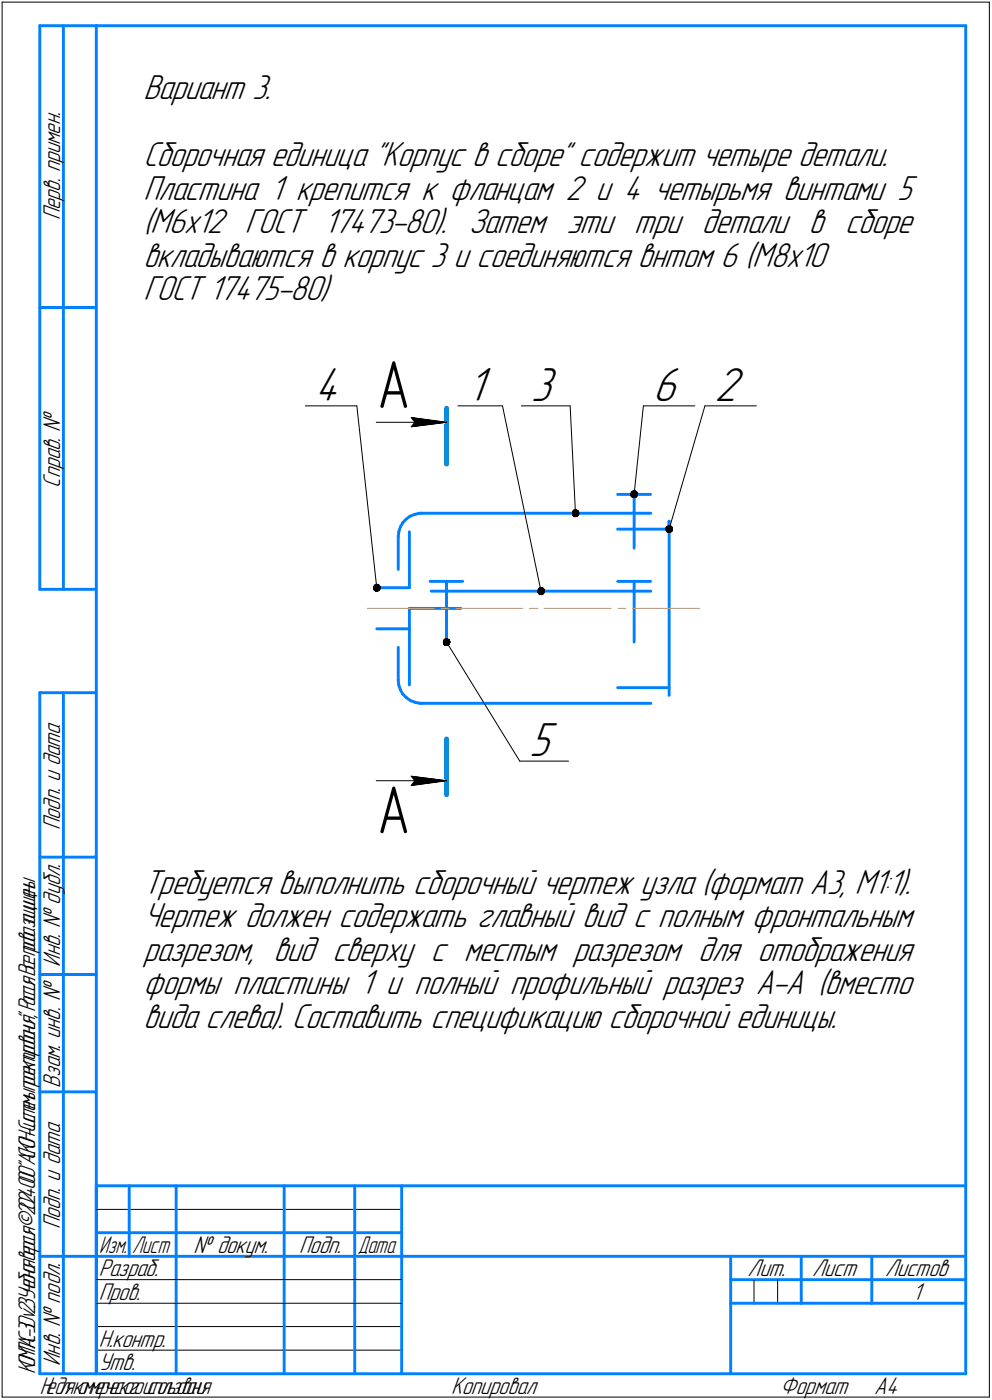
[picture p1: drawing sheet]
<svg xmlns="http://www.w3.org/2000/svg" width="211mm" height="298mm" viewBox="0 0 211 298" stroke-linecap="round" stroke-linejoin="round" font-family="sans-serif">
<g fill="none" stroke="#000" stroke-width=".21">
<path d="M.5 .5h210zM.5 .5v297zM210.5 .5v297zM65 86.4h10.9zM75.9 86.4l4.3 38.7zM80 89.9h15zM87.5 90.9l7.5-1zM87.5 88.9l.8 1zM87.5 88.9l7.5 1zM88.3 89.9l-.8 1zM97.4 86.4h9.5zM106.9 86.4l8.2 39.5z"/>
<path d="M110.9 86.4h10.4zM121.3 86.4l1.1 22.9zM136.9 86.4l-2 18.9zM136.9 86.4h10.9zM150 86.4l-7.6 26.3zM150 86.4h10.9zM95 136.7l15.6 25.4zM80 166.2h15zM87.5 167.2l7.5-1zM87.5 165.3l.8 .9zM87.5 165.3l7.5 .9zM88.3 166.2l-.8 1z"/>
<path d="M110.6 162.1h10.4zM20.5 257.5h65zM20.5 272.5h17zM20.5 277.5h17zM37.5 272.5h23zM37.5 277.5h23zM60.5 272.5h15zM60.5 277.5h15zM75.5 272.5h10zM75.5 277.5h10zM160.4 272.5v5zM165.4 272.5v5z"/>
<path d="M.5 297.5h210zM20.5 282.4h65zM20.5 287.5h65z"/>
</g>
<g fill="none" stroke="#0080ff" stroke-width=".62">
<path d="M8.5 5.5v120zM8.5 5.5h12zM13.5 5.5v120zM20.5 5.5h185zM20.5 5.5v287zM205.5 5.5v287zM8.5 65.5h12zM84.7 114.2v7zM84.8 113.2l-.1 1zM85.2 112.2l-.4 1zM85.7 111.3l-.5 .9zM86.4 110.5l-.7 .8z"/>
<path d="M86.4 110.5l.9-.6zM87.1 113.2v11.9zM87.3 109.9l1-.4zM88.3 109.5l1-.2zM89.3 109.3h.4zM89.7 109.3h48.8zM131.4 105.3h7zM131.4 112.7h11zM134.9 105.3v11.4zM142.4 111v1.7zM142.4 111v18.5zM8.5 125.5h12z"/>
<path d="M80.2 133.9h6.9zM80.2 125.1h6.9zM84.7 137.8v7zM87.1 133.9v12zM87.1 129.5v4.4zM87.1 129.5h10.9zM91.5 123.8h6.9zM91.7 125.9h46.8zM95 123.8v12.9zM131.4 123.8h7zM134.9 123.8v12.9zM142.4 129.5v18.6z"/>
<path d="M8.5 147.5v145zM8.5 147.5h12zM13.5 147.5v145zM84.7 144.8l.1 1.1zM84.8 145.9l.4 1zM85.2 146.9l.5 .9zM85.7 147.8l.7 .7zM86.4 148.5l.9 .6zM87.3 149.1l1 .4zM88.3 149.5l1 .2zM89.3 149.7h.4zM89.7 149.7h48.8z"/>
<path d="M131.4 146.4h11zM8.5 182.5h12zM8.5 207.5h12zM8.5 232.5h12zM20.5 252.5h185zM20.5 252.5v40zM27.5 252.5v15zM37.5 252.5v25zM60.5 252.5v25zM75.5 252.5v25zM85.5 252.5v40zM8.5 267.5h12z"/>
<path d="M20.5 262.5h7zM20.5 267.5h7zM27.5 262.5h10zM27.5 267.5h10zM37.5 277.5v15zM37.5 262.5h23zM37.5 267.5h23zM60.5 277.5v15zM60.5 262.5h15zM60.5 267.5h15zM75.5 277.5v15zM75.5 262.5h10z"/>
<path d="M75.5 267.5h10zM85.5 267.5h120zM155.4 267.5v25zM155.4 272.5h15.1zM155.4 277.5h5zM160.4 277.5h5zM165.4 277.5h5.1zM170.5 267.5v10zM170.5 272.5h35zM170.5 277.5h15zM185.5 267.5v10zM185.5 277.5h20z"/>
<path d="M8.5 292.5h12zM20.5 292.5h185z"/>
</g>
<path d="M78.2 129.5h14.2zM93.9 129.5h1.6zM97 129.5h14.2zM112.7 129.5h1.6zM115.8 129.5h14.2zM131.5 129.5h1.6zM134.6 129.5h14.2z" fill="none" stroke="#ff8000" stroke-width=".21"/>
<path d="M95 86.9v11.9zM95 157.3v11.9z" fill="none" stroke="#009696" stroke-width="1"/>
<g fill="#fff" stroke="#fff" stroke-width=".21">
<path d="M80.2 75.7h7.1zM80.2 75.7h7.1zM80.2 75.8h7.1zM80.2 75.9h7.1zM80.2 75.9h7.1zM80.2 76h7.1zM80.2 76h7.1zM80.2 76.1h7.1zM80.2 76.1h7.1zM80.2 76.2h7.1zM80.2 76.3h7.1zM80.2 76.3h7.1zM80.2 76.4h7.1zM80.2 76.4h7.1zM80.2 76.5h7.1zM80.2 76.5h7.1zM80.2 76.6h7.1zM80.2 76.7h7.1zM80.2 76.7h7.1zM80.2 76.8h7.1zM80.2 76.8h7.1zM80.2 76.9h7.1zM80.2 76.9h7.1zM80.2 77h7.1zM80.2 77h7.1zM80.2 77.1h7.1zM80.2 77.2h7.1zM80.2 77.2h7.1zM80.2 77.3h7.1zM80.2 77.3h7.1zM80.2 77.4h7.1zM80.2 77.4h7.1zM80.2 77.5h7.1zM80.2 77.6h7.1zM80.2 77.6h7.1zM80.2 77.7h7.1zM80.2 77.7h7.1zM80.2 77.8h7.1zM80.2 77.8h7.1zM80.2 77.9h7.1zM80.2 77.9h7.1zM80.2 78h7.1zM80.2 78.1h7.1zM80.2 78.1h7.1zM80.2 78.2h7.1zM80.2 78.2h7.1zM80.2 78.3h7.1zM80.2 78.3h7.1zM80.2 78.4h7.1zM80.2 78.5h7.1zM80.2 78.5h7.1zM80.2 78.6h7.1zM80.2 78.6h7.1zM80.2 78.7h7.1zM80.2 78.7h7.1zM80.2 78.8h7.1zM80.2 78.9h7.1zM80.2 78.9h7.1zM80.2 79h7.1zM80.2 79h7.1zM80.2 79.1h7.1zM80.2 79.1h7.1zM80.2 79.2h7.1zM80.2 79.2h7.1zM80.2 79.3h7.1zM80.2 79.4h7.1zM80.2 79.4h7.1zM80.2 79.5h7.1zM80.2 79.5h7.1zM80.2 79.6h7.1zM80.2 79.6h7.1zM80.2 79.7h7.1zM80.2 79.8h7.1zM80.2 79.8h7.1zM80.2 79.9h7.1zM80.2 79.9h7.1zM80.2 80h7.1zM80.2 80h7.1zM80.2 80.1h7.1zM80.2 80.2h7.1zM80.2 80.2h7.1zM80.2 80.3h7.1zM80.2 80.3h7.1zM80.2 80.4h7.1zM80.2 80.4h7.1zM80.2 80.5h7.1zM80.2 80.5h7.1zM80.2 80.6h7.1zM80.2 80.7h7.1zM80.2 80.7h7.1zM80.2 80.8h7.1zM80.2 80.8h7.1zM80.2 80.9h7.1zM80.2 80.9h7.1zM80.2 81h7.1zM80.2 81.1h7.1zM80.2 81.1h7.1zM80.2 81.2h7.1zM80.2 81.2h7.1zM80.2 81.3h7.1zM80.2 81.3h7.1zM80.2 81.4h7.1zM80.2 81.4h7.1zM80.2 81.5h7.1zM80.2 81.6h7.1zM80.2 81.6h7.1zM80.2 81.7h7.1zM80.2 81.7h7.1zM80.2 81.8h7.1zM80.2 81.8h7.1zM80.2 81.9h7.1zM80.2 82h7.1zM80.2 82h7.1zM80.2 82.1h7.1zM80.2 82.1h7.1zM80.2 82.2h7.1zM80.2 82.2h7.1zM80.2 82.3h7.1zM80.2 82.4h7.1zM80.2 82.4h7.1zM80.2 82.5h7.1zM80.2 82.5h7.1zM80.2 82.6h7.1zM80.2 82.6h7.1zM80.2 82.7h7.1zM80.2 82.7h7.1zM80.2 82.8h7.1zM80.2 82.9h7.1zM80.2 82.9h7.1zM80.2 83h7.1zM80.2 83h7.1zM80.2 83.1h7.1zM80.2 83.1h7.1zM80.2 83.2h7.1zM80.2 83.3h7.1zM80.2 83.3h7.1zM80.2 83.4h7.1zM80.2 83.4h7.1zM80.2 83.5h7.1zM80.2 83.5h7.1zM80.2 83.6h7.1zM80.2 83.7h7.1zM80.2 83.7h7.1zM80.2 83.8h7.1zM80.2 83.8h7.1zM80.2 83.9h7.1zM80.2 83.9h7.1zM80.2 84h7.1zM80.2 84h7.1zM80.2 84.1h7.1zM80.2 84.2h7.1zM80.2 84.2h7.1zM80.2 84.3h7.1zM80.2 84.3h7.1zM80.2 84.4h7.1zM80.2 84.4h7.1zM80.2 84.5h7.1zM80.2 84.6h7.1zM80.2 84.6h7.1zM80.2 84.7h7.1zM80.2 84.7h7.1zM80.2 84.8h7.1zM80.2 84.8h7.1zM80.2 84.9h7.1zM80.2 84.9h7.1zM80.2 85h7.1zM80.2 85.1h7.1zM80.2 85.1h7.1zM80.2 85.2h7.1zM80.2 85.2h7.1zM80.2 85.3h7.1zM80.2 85.3h7.1zM80.2 85.4h7.1zM80.2 85.5h7.1zM80.2 85.5h7.1zM80.2 85.6h7.1zM80.2 85.6h7.1zM80.2 85.7h7.1zM80.2 85.7h7.1zM80.2 85.8h7.1zM80.2 85.9h7.1zM80.2 85.9h7.1zM80.2 86h7.1zM80.2 86h7.1zM80.2 86.1h7.1zM80.2 86.1h7.1zM80.2 86.2h7.1zM80.2 86.2h7.1zM80.2 86.3h7.1zM80.2 86.4h7.1zM80.2 86.4h7.1zM80.2 86.5h7.1zM80.2 86.5h7.1zM80.2 86.6h7.1zM80.2 86.6h7.1zM80.2 86.7h7.1zM80.2 86.8h7.1zM80.2 86.8h7.1zM80.2 86.9h7.1zM80.2 86.9h7.1zM80.2 87h7.1zM80.2 87h7.1zM80.2 87.1h7.1zM80.2 87.2h7.1zM80.2 87.2h7.1zM80.2 87.3h7.1zM80.2 87.3h7.1zM80.2 87.4h7.1zM80.2 87.4h7.1zM80.2 87.5h7.1zM80.2 87.5h7.1zM80.2 87.6h7.1zM80.2 87.7h7.1zM80.2 87.7h7.1zM80.2 87.8h7.1zM80.2 87.8h7.1zM80.2 87.9h7.1zM80.2 87.9h7.1zM80.2 88h7.1zM80.2 88.1h7.1zM80.2 88.1h7.1zM80.2 88.2h7.1zM80.2 88.2h7.1zM80.2 88.3h7.1zM80.2 88.3h7.1zM80.2 88.4h7.1zM80.2 88.4h7.1zM80.2 88.5h7.1zM80.2 88.6h7.1zM80.2 88.6h7.1zM80.2 88.7h7.1zM80.2 88.7h7.1zM80.2 88.8h7.1zM80.2 88.8h7.1zM80.2 88.9h7.1zM80.2 89h7.1zM80.2 89h7.1zM80.2 89.1h7.1zM80.2 89.1h7.1zM80.2 89.2h7.1zM80.2 89.2h7.1zM80.2 89.3h7.1zM80.2 89.4h7.1zM80.2 89.4h7.1zM80.2 89.5h7.1zM80.2 89.5h7.1zM80.2 89.6h7.1zM80.2 89.6h7.1zM80.2 89.7h7.1zM80.2 89.7h7.1zM80.2 89.8h7.1zM80.2 89.9h7.1z"/>
<path d="M80.2 166.2h7.1zM80.2 166.3h7.1zM80.2 166.3h7.1zM80.2 166.4h7.1zM80.2 166.5h7.1zM80.2 166.5h7.1zM80.2 166.6h7.1zM80.2 166.6h7.1zM80.2 166.7h7.1zM80.2 166.7h7.1zM80.2 166.8h7.1zM80.2 166.8h7.1zM80.2 166.9h7.1zM80.2 167h7.1zM80.2 167h7.1zM80.2 167.1h7.1zM80.2 167.1h7.1zM80.2 167.2h7.1zM80.2 167.2h7.1zM80.2 167.3h7.1zM80.2 167.4h7.1zM80.2 167.4h7.1zM80.2 167.5h7.1zM80.2 167.5h7.1zM80.2 167.6h7.1zM80.2 167.6h7.1zM80.2 167.7h7.1zM80.2 167.8h7.1zM80.2 167.8h7.1zM80.2 167.9h7.1zM80.2 167.9h7.1zM80.2 168h7.1zM80.2 168h7.1zM80.2 168.1h7.1zM80.2 168.1h7.1zM80.2 168.2h7.1zM80.2 168.3h7.1zM80.2 168.3h7.1zM80.2 168.4h7.1zM80.2 168.4h7.1zM80.2 168.5h7.1zM80.2 168.5h7.1zM80.2 168.6h7.1zM80.2 168.7h7.1zM80.2 168.7h7.1zM80.2 168.8h7.1zM80.2 168.8h7.1zM80.2 168.9h7.1zM80.2 168.9h7.1zM80.2 169h7.1zM80.2 169.1h7.1zM80.2 169.1h7.1zM80.2 169.2h7.1zM80.2 169.2h7.1zM80.2 169.3h7.1zM80.2 169.3h7.1zM80.2 169.4h7.1zM80.2 169.4h7.1zM80.2 169.5h7.1zM80.2 169.6h7.1zM80.2 169.6h7.1zM80.2 169.7h7.1zM80.2 169.7h7.1zM80.2 169.8h7.1zM80.2 169.8h7.1zM80.2 169.9h7.1zM80.2 170h7.1zM80.2 170h7.1zM80.2 170.1h7.1zM80.2 170.1h7.1zM80.2 170.2h7.1zM80.2 170.2h7.1zM80.2 170.3h7.1zM80.2 170.3h7.1zM80.2 170.4h7.1zM80.2 170.5h7.1zM80.2 170.5h7.1zM80.2 170.6h7.1zM80.2 170.6h7.1zM80.2 170.7h7.1zM80.2 170.7h7.1zM80.2 170.8h7.1zM80.2 170.9h7.1zM80.2 170.9h7.1zM80.2 171h7.1zM80.2 171h7.1zM80.2 171.1h7.1zM80.2 171.1h7.1zM80.2 171.2h7.1zM80.2 171.3h7.1zM80.2 171.3h7.1zM80.2 171.4h7.1zM80.2 171.4h7.1zM80.2 171.5h7.1zM80.2 171.5h7.1zM80.2 171.6h7.1zM80.2 171.6h7.1zM80.2 171.7h7.1zM80.2 171.8h7.1zM80.2 171.8h7.1zM80.2 171.9h7.1zM80.2 171.9h7.1zM80.2 172h7.1zM80.2 172h7.1zM80.2 172.1h7.1zM80.2 172.2h7.1zM80.2 172.2h7.1zM80.2 172.3h7.1zM80.2 172.3h7.1zM80.2 172.4h7.1zM80.2 172.4h7.1zM80.2 172.5h7.1zM80.2 172.6h7.1zM80.2 172.6h7.1zM80.2 172.7h7.1zM80.2 172.7h7.1zM80.2 172.8h7.1zM80.2 172.8h7.1zM80.2 172.9h7.1zM80.2 172.9h7.1zM80.2 173h7.1zM80.2 173.1h7.1zM80.2 173.1h7.1zM80.2 173.2h7.1zM80.2 173.2h7.1zM80.2 173.3h7.1zM80.2 173.3h7.1zM80.2 173.4h7.1zM80.2 173.5h7.1zM80.2 173.5h7.1zM80.2 173.6h7.1zM80.2 173.6h7.1zM80.2 173.7h7.1zM80.2 173.7h7.1zM80.2 173.8h7.1zM80.2 173.8h7.1zM80.2 173.9h7.1zM80.2 174h7.1zM80.2 174h7.1zM80.2 174.1h7.1zM80.2 174.1h7.1zM80.2 174.2h7.1zM80.2 174.2h7.1zM80.2 174.3h7.1zM80.2 174.4h7.1zM80.2 174.4h7.1zM80.2 174.5h7.1zM80.2 174.5h7.1zM80.2 174.6h7.1zM80.2 174.6h7.1zM80.2 174.7h7.1zM80.2 174.8h7.1zM80.2 174.8h7.1zM80.2 174.9h7.1zM80.2 174.9h7.1zM80.2 175h7.1zM80.2 175h7.1zM80.2 175.1h7.1zM80.2 175.1h7.1zM80.2 175.2h7.1zM80.2 175.3h7.1zM80.2 175.3h7.1zM80.2 175.4h7.1zM80.2 175.4h7.1zM80.2 175.5h7.1zM80.2 175.5h7.1zM80.2 175.6h7.1zM80.2 175.7h7.1zM80.2 175.7h7.1zM80.2 175.8h7.1zM80.2 175.8h7.1zM80.2 175.9h7.1zM80.2 175.9h7.1zM80.2 176h7.1zM80.2 176.1h7.1zM80.2 176.1h7.1zM80.2 176.2h7.1zM80.2 176.2h7.1zM80.2 176.3h7.1zM80.2 176.3h7.1zM80.2 176.4h7.1zM80.2 176.4h7.1zM80.2 176.5h7.1zM80.2 176.6h7.1zM80.2 176.6h7.1zM80.2 176.7h7.1zM80.2 176.7h7.1zM80.2 176.8h7.1zM80.2 176.8h7.1zM80.2 176.9h7.1zM80.2 177h7.1zM80.2 177h7.1zM80.2 177.1h7.1zM80.2 177.1h7.1zM80.2 177.2h7.1zM80.2 177.2h7.1zM80.2 177.3h7.1zM80.2 177.3h7.1zM80.2 177.4h7.1zM80.2 177.5h7.1zM80.2 177.5h7.1zM80.2 177.6h7.1zM80.2 177.6h7.1zM80.2 177.7h7.1zM80.2 177.7h7.1zM80.2 177.8h7.1zM80.2 177.9h7.1zM80.2 177.9h7.1zM80.2 178h7.1zM80.2 178h7.1zM80.2 178.1h7.1zM80.2 178.1h7.1zM80.2 178.2h7.1zM80.2 178.3h7.1zM80.2 178.3h7.1zM80.2 178.4h7.1zM80.2 178.4h7.1zM80.2 178.5h7.1zM80.2 178.5h7.1zM80.2 178.6h7.1zM80.2 178.6h7.1zM80.2 178.7h7.1zM80.2 178.8h7.1zM80.2 178.8h7.1zM80.2 178.9h7.1zM80.2 178.9h7.1zM80.2 179h7.1zM80.2 179h7.1zM80.2 179.1h7.1zM80.2 179.2h7.1zM80.2 179.2h7.1zM80.2 179.3h7.1zM80.2 179.3h7.1zM80.2 179.4h7.1zM80.2 179.4h7.1zM80.2 179.5h7.1zM80.2 179.5h7.1zM80.2 179.6h7.1zM80.2 179.7h7.1zM80.2 179.7h7.1zM80.2 179.8h7.1zM80.2 179.8h7.1zM80.2 179.9h7.1zM80.2 179.9h7.1zM80.2 180h7.1zM80.2 180.1h7.1zM80.2 180.1h7.1zM80.2 180.2h7.1zM80.2 180.2h7.1zM80.2 180.3h7.1zM80.2 180.3h7.1zM80.2 180.4h7.1z"/>
<path d="M87 88.4h.5zM87 88.4h.9zM87 88.5h1.3zM87 88.6h1.7zM87 88.6h2.1zM87 88.7h2.5zM87 88.7h2.9zM87 88.8h3.4zM87 88.8h3.8zM87 88.9h4.2zM87 89h4.6zM87 89h5zM87 89.1h5.4zM87 89.1h5.8zM87 89.2h6.2zM87 89.2h6.4zM87 89.3h6.5zM87 89.4h6.6zM87 89.4h6.8zM87 89.5h6.9zM87 89.5h7zM87 89.6h7.2zM87 89.6h7.3zM87 89.7h7.5zM87 89.7h7.6zM87 89.8h7.8zM87 89.9h7.9zM87 89.9h8zM87 90h7.9zM87 90h7.8zM87 90.1h7.6zM87 90.1h7.5zM87 90.2h7.3zM87 90.3h7.2zM87 90.3h7zM87 90.4h6.9zM87 90.4h6.8zM87 90.5h6.6zM87 90.5h6.5zM87 90.6h6.4zM87 90.6h6.2zM87 90.7h5.8zM87 90.8h5.3zM87 90.8h4.9zM87 90.9h4.4zM87 90.9h4zM87 91h3.6zM87 91h3.1zM87 91.1h2.7zM87 91.2h2.2zM87 91.2h1.8zM87 91.3h1.4zM87 91.3h.9zM87 91.4h.5z"/>
<path d="M87 164.8h.5zM87 164.8h.9zM87 164.9h1.4zM87 164.9h1.8zM87 165h2.2zM87 165h2.7zM87 165.1h3.1zM87 165.2h3.6zM87 165.2h4zM87 165.3h4.4zM87 165.3h4.9zM87 165.4h5.3zM87 165.4h5.8zM87 165.5h6.2zM87 165.6h6.4zM87 165.6h6.5zM87 165.7h6.6zM87 165.7h6.8zM87 165.8h6.9zM87 165.8h7zM87 165.9h7.2zM87 165.9h7.3zM87 166h7.5zM87 166.1h7.6zM87 166.1h7.8zM87 166.2h7.9zM87 166.2h8zM87 166.3h7.9zM87 166.3h7.8zM87 166.4h7.6zM87 166.5h7.5zM87 166.5h7.3zM87 166.6h7.2zM87 166.6h7zM87 166.7h6.9zM87 166.7h6.8zM87 166.8h6.6zM87 166.8h6.5zM87 166.9h6.4zM87 167h6.2zM87 167h5.8zM87 167.1h5.4zM87 167.1h5zM87 167.2h4.6zM87 167.2h4.2zM87 167.3h3.8zM87 167.4h3.4zM87 167.4h2.9zM87 167.5h2.5zM87 167.5h2.1zM87 167.6h1.7zM87 167.6h1.3zM87 167.7h.9zM87 167.8h.5z"/>
<path d="M99.4 77.6h5.5zM99.4 77.7h5.5zM99.4 77.7h5.5zM99.4 77.8h5.5zM99.4 77.8h5.5zM99.4 77.9h5.5zM99.4 77.9h5.5zM99.4 78h5.5zM99.4 78.1h5.5zM99.4 78.1h5.5zM99.4 78.2h5.5zM99.4 78.2h5.5zM99.4 78.3h5.5zM99.4 78.3h5.5zM99.4 78.4h5.5zM99.4 78.5h5.5zM99.4 78.5h5.5zM99.4 78.6h5.5zM99.4 78.6h5.5zM99.4 78.7h5.5zM99.4 78.7h5.5zM99.4 78.8h5.5zM99.4 78.9h5.5zM99.4 78.9h5.5zM99.4 79h5.5zM99.4 79h5.5zM99.4 79.1h5.5zM99.4 79.1h5.5zM99.4 79.2h5.5zM99.4 79.2h5.5zM99.4 79.3h5.5zM99.4 79.4h5.5zM99.4 79.4h5.5zM99.4 79.5h5.5zM99.4 79.5h5.5zM99.4 79.6h5.5zM99.4 79.6h5.5zM99.4 79.7h5.5zM99.4 79.8h5.5zM99.4 79.8h5.5zM99.4 79.9h5.5zM99.4 79.9h5.5zM99.4 80h5.5zM99.4 80h5.5zM99.4 80.1h5.5zM99.4 80.2h5.5zM99.4 80.2h5.5zM99.4 80.3h5.5zM99.4 80.3h5.5zM99.4 80.4h5.5zM99.4 80.4h5.5zM99.4 80.5h5.5zM99.4 80.5h5.5zM99.4 80.6h5.5zM99.4 80.7h5.5zM99.4 80.7h5.5zM99.4 80.8h5.5zM99.4 80.8h5.5zM99.4 80.9h5.5zM99.4 80.9h5.5zM99.4 81h5.5zM99.4 81.1h5.5zM99.4 81.1h5.5zM99.4 81.2h5.5zM99.4 81.2h5.5zM99.4 81.3h5.5zM99.4 81.3h5.5zM99.4 81.4h5.5zM99.4 81.4h5.5zM99.4 81.5h5.5zM99.4 81.6h5.5zM99.4 81.6h5.5zM99.4 81.7h5.5zM99.4 81.7h5.5zM99.4 81.8h5.5zM99.4 81.8h5.5zM99.4 81.9h5.5zM99.4 82h5.5zM99.4 82h5.5zM99.4 82.1h5.5zM99.4 82.1h5.5zM99.4 82.2h5.5zM99.4 82.2h5.5zM99.4 82.3h5.5zM99.4 82.4h5.5zM99.4 82.4h5.5zM99.4 82.5h5.5zM99.4 82.5h5.5zM99.4 82.6h5.5zM99.4 82.6h5.5zM99.4 82.7h5.5zM99.4 82.7h5.5zM99.4 82.8h5.5zM99.4 82.9h5.5zM99.4 82.9h5.5zM99.4 83h5.5zM99.4 83h5.5zM99.4 83.1h5.5zM99.4 83.1h5.5zM99.4 83.2h5.5zM99.4 83.3h5.5zM99.4 83.3h5.5zM99.4 83.4h5.5zM99.4 83.4h5.5zM99.4 83.5h5.5zM99.4 83.5h5.5zM99.4 83.6h5.5zM99.4 83.7h5.5zM99.4 83.7h5.5zM99.4 83.8h5.5zM99.4 83.8h5.5zM99.4 83.9h5.5zM99.4 83.9h5.5zM99.4 84h5.5zM99.4 84h5.5zM99.4 84.1h5.5zM99.4 84.2h5.5zM99.4 84.2h5.5zM99.4 84.3h5.5zM99.4 84.3h5.5zM99.4 84.4h5.5zM99.4 84.4h5.5zM99.4 84.5h5.5zM99.4 84.6h5.5zM99.4 84.6h5.5zM99.4 84.7h5.5zM99.4 84.7h5.5zM99.4 84.8h5.5zM99.4 84.8h5.5zM99.4 84.9h5.5zM99.4 84.9h5.5zM99.4 85h5.5zM99.4 85.1h5.5zM99.4 85.1h5.5zM99.4 85.2h5.5zM99.4 85.2h5.5zM99.4 85.3h5.5zM99.4 85.3h5.5zM99.4 85.4h5.5zM99.4 85.5h5.5zM99.4 85.5h5.5zM99.4 85.6h5.5zM99.4 85.6h5.5zM99.4 85.7h5.5zM99.4 85.7h5.5zM99.4 85.8h5.5zM99.4 85.9h5.5zM99.4 85.9h5.5zM99.4 86h5.5zM99.4 86h5.5zM99.4 86.1h5.5zM99.4 86.1h5.5zM99.4 86.2h5.5zM99.4 86.2h5.5zM99.4 86.3h5.5zM99.4 86.4h5.5zM99.4 86.4h5.5zM99.4 86.5h5.5zM99.4 86.5h5.5zM99.4 86.6h5.5zM99.4 86.6h5.5zM99.4 86.7h5.5zM99.4 86.8h5.5zM99.4 86.8h5.5zM99.4 86.9h5.5zM99.4 86.9h5.5zM99.4 87h5.5zM99.4 87h5.5zM99.4 87.1h5.5zM99.4 87.2h5.5zM99.4 87.2h5.5zM99.4 87.3h5.5zM99.4 87.3h5.5zM99.4 87.4h5.5zM99.4 87.4h5.5zM99.4 87.5h5.5z"/>
<path d="M151.9 77.6h7zM151.9 77.7h7zM151.9 77.7h7zM151.9 77.8h7zM151.9 77.8h7zM151.9 77.9h7zM151.9 77.9h7zM151.9 78h7zM151.9 78.1h7zM151.9 78.1h7zM151.9 78.2h7zM151.9 78.2h7zM151.9 78.3h7zM151.9 78.3h7zM151.9 78.4h7zM151.9 78.5h7zM151.9 78.5h7zM151.9 78.6h7zM151.9 78.6h7zM151.9 78.7h7zM151.9 78.7h7zM151.9 78.8h7zM151.9 78.9h7zM151.9 78.9h7zM151.9 79h7zM151.9 79h7zM151.9 79.1h7zM151.9 79.1h7zM151.9 79.2h7zM151.9 79.2h7zM151.9 79.3h7zM151.9 79.4h7zM151.9 79.4h7zM151.9 79.5h7zM151.9 79.5h7zM151.9 79.6h7zM151.9 79.6h7zM151.9 79.7h7zM151.9 79.8h7zM151.9 79.8h7zM151.9 79.9h7zM151.9 79.9h7zM151.9 80h7zM151.9 80h7zM151.9 80.1h7zM151.9 80.2h7zM151.9 80.2h7zM151.9 80.3h7zM151.9 80.3h7zM151.9 80.4h7zM151.9 80.4h7zM151.9 80.5h7zM151.9 80.5h7zM151.9 80.6h7zM151.9 80.7h7zM151.9 80.7h7zM151.9 80.8h7zM151.9 80.8h7zM151.9 80.9h7zM151.9 80.9h7zM151.9 81h7zM151.9 81.1h7zM151.9 81.1h7zM151.9 81.2h7zM151.9 81.2h7zM151.9 81.3h7zM151.9 81.3h7zM151.9 81.4h7zM151.9 81.4h7zM151.9 81.5h7zM151.9 81.6h7zM151.9 81.6h7zM151.9 81.7h7zM151.9 81.7h7zM151.9 81.8h7zM151.9 81.8h7zM151.9 81.9h7zM151.9 82h7zM151.9 82h7zM151.9 82.1h7zM151.9 82.1h7zM151.9 82.2h7zM151.9 82.2h7zM151.9 82.3h7zM151.9 82.4h7zM151.9 82.4h7zM151.9 82.5h7zM151.9 82.5h7zM151.9 82.6h7zM151.9 82.6h7zM151.9 82.7h7zM151.9 82.7h7zM151.9 82.8h7zM151.9 82.9h7zM151.9 82.9h7zM151.9 83h7zM151.9 83h7zM151.9 83.1h7zM151.9 83.1h7zM151.9 83.2h7zM151.9 83.3h7zM151.9 83.3h7zM151.9 83.4h7zM151.9 83.4h7zM151.9 83.5h7zM151.9 83.5h7zM151.9 83.6h7zM151.9 83.7h7zM151.9 83.7h7zM151.9 83.8h7zM151.9 83.8h7zM151.9 83.9h7zM151.9 83.9h7zM151.9 84h7zM151.9 84h7zM151.9 84.1h7zM151.9 84.2h7zM151.9 84.2h7zM151.9 84.3h7zM151.9 84.3h7zM151.9 84.4h7zM151.9 84.4h7zM151.9 84.5h7zM151.9 84.6h7zM151.9 84.6h7zM151.9 84.7h7zM151.9 84.7h7zM151.9 84.8h7zM151.9 84.8h7zM151.9 84.9h7zM151.9 84.9h7zM151.9 85h7zM151.9 85.1h7zM151.9 85.1h7zM151.9 85.2h7zM151.9 85.2h7zM151.9 85.3h7zM151.9 85.3h7zM151.9 85.4h7zM151.9 85.5h7zM151.9 85.5h7zM151.9 85.6h7zM151.9 85.6h7zM151.9 85.7h7zM151.9 85.7h7zM151.9 85.8h7zM151.9 85.9h7zM151.9 85.9h7zM151.9 86h7zM151.9 86h7zM151.9 86.1h7zM151.9 86.1h7zM151.9 86.2h7zM151.9 86.2h7zM151.9 86.3h7zM151.9 86.4h7zM151.9 86.4h7zM151.9 86.5h7zM151.9 86.5h7zM151.9 86.6h7zM151.9 86.6h7zM151.9 86.7h7zM151.9 86.8h7zM151.9 86.8h7zM151.9 86.9h7zM151.9 86.9h7zM151.9 87h7zM151.9 87h7zM151.9 87.1h7zM151.9 87.2h7zM151.9 87.2h7zM151.9 87.3h7zM151.9 87.3h7zM151.9 87.4h7zM151.9 87.4h7zM151.9 87.5h7z"/>
<path d="M112.9 77.6h6.4zM112.9 77.7h6.4zM112.9 77.7h6.4zM112.9 77.8h6.4zM112.9 77.8h6.4zM112.9 77.9h6.4zM112.9 77.9h6.4zM112.9 78h6.4zM112.9 78.1h6.4zM112.9 78.1h6.4zM112.9 78.2h6.4zM112.9 78.2h6.4zM112.9 78.3h6.4zM112.9 78.3h6.4zM112.9 78.4h6.4zM112.9 78.5h6.4zM112.9 78.5h6.4zM112.9 78.6h6.4zM112.9 78.6h6.4zM112.9 78.7h6.4zM112.9 78.7h6.4zM112.9 78.8h6.4zM112.9 78.9h6.4zM112.9 78.9h6.4zM112.9 79h6.4zM112.9 79h6.4zM112.9 79.1h6.4zM112.9 79.1h6.4zM112.9 79.2h6.4zM112.9 79.2h6.4zM112.9 79.3h6.4zM112.9 79.4h6.4zM112.9 79.4h6.4zM112.9 79.5h6.4zM112.9 79.5h6.4zM112.9 79.6h6.4zM112.9 79.6h6.4zM112.9 79.7h6.4zM112.9 79.8h6.4zM112.9 79.8h6.4zM112.9 79.9h6.4zM112.9 79.9h6.4zM112.9 80h6.4zM112.9 80h6.4zM112.9 80.1h6.4zM112.9 80.2h6.4zM112.9 80.2h6.4zM112.9 80.3h6.4zM112.9 80.3h6.4zM112.9 80.4h6.4zM112.9 80.4h6.4zM112.9 80.5h6.4zM112.9 80.5h6.4zM112.9 80.6h6.4zM112.9 80.7h6.4zM112.9 80.7h6.4zM112.9 80.8h6.4zM112.9 80.8h6.4zM112.9 80.9h6.4zM112.9 80.9h6.4zM112.9 81h6.4zM112.9 81.1h6.4zM112.9 81.1h6.4zM112.9 81.2h6.4zM112.9 81.2h6.4zM112.9 81.3h6.4zM112.9 81.3h6.4zM112.9 81.4h6.4zM112.9 81.4h6.4zM112.9 81.5h6.4zM112.9 81.6h6.4zM112.9 81.6h6.4zM112.9 81.7h6.4zM112.9 81.7h6.4zM112.9 81.8h6.4zM112.9 81.8h6.4zM112.9 81.9h6.4zM112.9 82h6.4zM112.9 82h6.4zM112.9 82.1h6.4zM112.9 82.1h6.4zM112.9 82.2h6.4zM112.9 82.2h6.4zM112.9 82.3h6.4zM112.9 82.4h6.4zM112.9 82.4h6.4zM112.9 82.5h6.4zM112.9 82.5h6.4zM112.9 82.6h6.4zM112.9 82.6h6.4zM112.9 82.7h6.4zM112.9 82.7h6.4zM112.9 82.8h6.4zM112.9 82.9h6.4zM112.9 82.9h6.4zM112.9 83h6.4zM112.9 83h6.4zM112.9 83.1h6.4zM112.9 83.1h6.4zM112.9 83.2h6.4zM112.9 83.3h6.4zM112.9 83.3h6.4zM112.9 83.4h6.4zM112.9 83.4h6.4zM112.9 83.5h6.4zM112.9 83.5h6.4zM112.9 83.6h6.4zM112.9 83.7h6.4zM112.9 83.7h6.4zM112.9 83.8h6.4zM112.9 83.8h6.4zM112.9 83.9h6.4zM112.9 83.9h6.4zM112.9 84h6.4zM112.9 84h6.4zM112.9 84.1h6.4zM112.9 84.2h6.4zM112.9 84.2h6.4zM112.9 84.3h6.4zM112.9 84.3h6.4zM112.9 84.4h6.4zM112.9 84.4h6.4zM112.9 84.5h6.4zM112.9 84.6h6.4zM112.9 84.6h6.4zM112.9 84.7h6.4zM112.9 84.7h6.4zM112.9 84.8h6.4zM112.9 84.8h6.4zM112.9 84.9h6.4zM112.9 84.9h6.4zM112.9 85h6.4zM112.9 85.1h6.4zM112.9 85.1h6.4zM112.9 85.2h6.4zM112.9 85.2h6.4zM112.9 85.3h6.4zM112.9 85.3h6.4zM112.9 85.4h6.4zM112.9 85.5h6.4zM112.9 85.5h6.4zM112.9 85.6h6.4zM112.9 85.6h6.4zM112.9 85.7h6.4zM112.9 85.7h6.4zM112.9 85.8h6.4zM112.9 85.9h6.4zM112.9 85.9h6.4zM112.9 86h6.4zM112.9 86h6.4zM112.9 86.1h6.4zM112.9 86.1h6.4zM112.9 86.2h6.4zM112.9 86.2h6.4zM112.9 86.3h6.4zM112.9 86.4h6.4zM112.9 86.4h6.4zM112.9 86.5h6.4zM112.9 86.5h6.4zM112.9 86.6h6.4zM112.9 86.6h6.4zM112.9 86.7h6.4zM112.9 86.8h6.4zM112.9 86.8h6.4zM112.9 86.9h6.4zM112.9 86.9h6.4zM112.9 87h6.4zM112.9 87h6.4zM112.9 87.1h6.4zM112.9 87.2h6.4zM112.9 87.2h6.4zM112.9 87.3h6.4zM112.9 87.3h6.4zM112.9 87.4h6.4zM112.9 87.4h6.4zM112.9 87.5h6.4z"/>
<path d="M66.9 77.6h7zM66.9 77.7h7zM66.9 77.7h7zM66.9 77.8h7zM66.9 77.8h7zM66.9 77.9h7zM66.9 77.9h7zM66.9 78h7zM66.9 78.1h7zM66.9 78.1h7zM66.9 78.2h7zM66.9 78.2h7zM66.9 78.3h7zM66.9 78.3h7zM66.9 78.4h7zM66.9 78.5h7zM66.9 78.5h7zM66.9 78.6h7zM66.9 78.6h7zM66.9 78.7h7zM66.9 78.7h7zM66.9 78.8h7zM66.9 78.9h7zM66.9 78.9h7zM66.9 79h7zM66.9 79h7zM66.9 79.1h7zM66.9 79.1h7zM66.9 79.2h7zM66.9 79.2h7zM66.9 79.3h7zM66.9 79.4h7zM66.9 79.4h7zM66.9 79.5h7zM66.9 79.5h7zM66.9 79.6h7zM66.9 79.6h7zM66.9 79.7h7zM66.9 79.8h7zM66.9 79.8h7zM66.9 79.9h7zM66.9 79.9h7zM66.9 80h7zM66.9 80h7zM66.9 80.1h7zM66.9 80.2h7zM66.9 80.2h7zM66.9 80.3h7zM66.9 80.3h7zM66.9 80.4h7zM66.9 80.4h7zM66.9 80.5h7zM66.9 80.5h7zM66.9 80.6h7zM66.9 80.7h7zM66.9 80.7h7zM66.9 80.8h7zM66.9 80.8h7zM66.9 80.9h7zM66.9 80.9h7zM66.9 81h7zM66.9 81.1h7zM66.9 81.1h7zM66.9 81.2h7zM66.9 81.2h7zM66.9 81.3h7zM66.9 81.3h7zM66.9 81.4h7zM66.9 81.4h7zM66.9 81.5h7zM66.9 81.6h7zM66.9 81.6h7zM66.9 81.7h7zM66.9 81.7h7zM66.9 81.8h7zM66.9 81.8h7zM66.9 81.9h7zM66.9 82h7zM66.9 82h7zM66.9 82.1h7zM66.9 82.1h7zM66.9 82.2h7zM66.9 82.2h7zM66.9 82.3h7zM66.9 82.4h7zM66.9 82.4h7zM66.9 82.5h7zM66.9 82.5h7zM66.9 82.6h7zM66.9 82.6h7zM66.9 82.7h7zM66.9 82.7h7zM66.9 82.8h7zM66.9 82.9h7zM66.9 82.9h7zM66.9 83h7zM66.9 83h7zM66.9 83.1h7zM66.9 83.1h7zM66.9 83.2h7zM66.9 83.3h7zM66.9 83.3h7zM66.9 83.4h7zM66.9 83.4h7zM66.9 83.5h7zM66.9 83.5h7zM66.9 83.6h7zM66.9 83.7h7zM66.9 83.7h7zM66.9 83.8h7zM66.9 83.8h7zM66.9 83.9h7zM66.9 83.9h7zM66.9 84h7zM66.9 84h7zM66.9 84.1h7zM66.9 84.2h7zM66.9 84.2h7zM66.9 84.3h7zM66.9 84.3h7zM66.9 84.4h7zM66.9 84.4h7zM66.9 84.5h7zM66.9 84.6h7zM66.9 84.6h7zM66.9 84.7h7zM66.9 84.7h7zM66.9 84.8h7zM66.9 84.8h7zM66.9 84.9h7zM66.9 84.9h7zM66.9 85h7zM66.9 85.1h7zM66.9 85.1h7zM66.9 85.2h7zM66.9 85.2h7zM66.9 85.3h7zM66.9 85.3h7zM66.9 85.4h7zM66.9 85.5h7zM66.9 85.5h7zM66.9 85.6h7zM66.9 85.6h7zM66.9 85.7h7zM66.9 85.7h7zM66.9 85.8h7zM66.9 85.9h7zM66.9 85.9h7zM66.9 86h7zM66.9 86h7zM66.9 86.1h7zM66.9 86.1h7zM66.9 86.2h7zM66.9 86.2h7zM66.9 86.3h7zM66.9 86.4h7zM66.9 86.4h7zM66.9 86.5h7zM66.9 86.5h7zM66.9 86.6h7zM66.9 86.6h7zM66.9 86.7h7zM66.9 86.8h7zM66.9 86.8h7zM66.9 86.9h7zM66.9 86.9h7zM66.9 87h7zM66.9 87h7zM66.9 87.1h7zM66.9 87.2h7zM66.9 87.2h7zM66.9 87.3h7zM66.9 87.3h7zM66.9 87.4h7zM66.9 87.4h7zM66.9 87.5h7z"/>
<path d="M112.6 153.2h6.4zM112.6 153.3h6.4zM112.6 153.4h6.4zM112.6 153.4h6.4zM112.6 153.5h6.4zM112.6 153.5h6.4zM112.6 153.6h6.4zM112.6 153.6h6.4zM112.6 153.7h6.4zM112.6 153.8h6.4zM112.6 153.8h6.4zM112.6 153.9h6.4zM112.6 153.9h6.4zM112.6 154h6.4zM112.6 154h6.4zM112.6 154.1h6.4zM112.6 154.1h6.4zM112.6 154.2h6.4zM112.6 154.3h6.4zM112.6 154.3h6.4zM112.6 154.4h6.4zM112.6 154.4h6.4zM112.6 154.5h6.4zM112.6 154.5h6.4zM112.6 154.6h6.4zM112.6 154.7h6.4zM112.6 154.7h6.4zM112.6 154.8h6.4zM112.6 154.8h6.4zM112.6 154.9h6.4zM112.6 154.9h6.4zM112.6 155h6.4zM112.6 155.1h6.4zM112.6 155.1h6.4zM112.6 155.2h6.4zM112.6 155.2h6.4zM112.6 155.3h6.4zM112.6 155.3h6.4zM112.6 155.4h6.4zM112.6 155.4h6.4zM112.6 155.5h6.4zM112.6 155.6h6.4zM112.6 155.6h6.4zM112.6 155.7h6.4zM112.6 155.7h6.4zM112.6 155.8h6.4zM112.6 155.8h6.4zM112.6 155.9h6.4zM112.6 156h6.4zM112.6 156h6.4zM112.6 156.1h6.4zM112.6 156.1h6.4zM112.6 156.2h6.4zM112.6 156.2h6.4zM112.6 156.3h6.4zM112.6 156.4h6.4zM112.6 156.4h6.4zM112.6 156.5h6.4zM112.6 156.5h6.4zM112.6 156.6h6.4zM112.6 156.6h6.4zM112.6 156.7h6.4zM112.6 156.7h6.4zM112.6 156.8h6.4zM112.6 156.9h6.4zM112.6 156.9h6.4zM112.6 157h6.4zM112.6 157h6.4zM112.6 157.1h6.4zM112.6 157.1h6.4zM112.6 157.2h6.4zM112.6 157.3h6.4zM112.6 157.3h6.4zM112.6 157.4h6.4zM112.6 157.4h6.4zM112.6 157.5h6.4zM112.6 157.5h6.4zM112.6 157.6h6.4zM112.6 157.6h6.4zM112.6 157.7h6.4zM112.6 157.8h6.4zM112.6 157.8h6.4zM112.6 157.9h6.4zM112.6 157.9h6.4zM112.6 158h6.4zM112.6 158h6.4zM112.6 158.1h6.4zM112.6 158.2h6.4zM112.6 158.2h6.4zM112.6 158.3h6.4zM112.6 158.3h6.4zM112.6 158.4h6.4zM112.6 158.4h6.4zM112.6 158.5h6.4zM112.6 158.6h6.4zM112.6 158.6h6.4zM112.6 158.7h6.4zM112.6 158.7h6.4zM112.6 158.8h6.4zM112.6 158.8h6.4zM112.6 158.9h6.4zM112.6 158.9h6.4zM112.6 159h6.4zM112.6 159.1h6.4zM112.6 159.1h6.4zM112.6 159.2h6.4zM112.6 159.2h6.4zM112.6 159.3h6.4zM112.6 159.3h6.4zM112.6 159.4h6.4zM112.6 159.5h6.4zM112.6 159.5h6.4zM112.6 159.6h6.4zM112.6 159.6h6.4zM112.6 159.7h6.4zM112.6 159.7h6.4zM112.6 159.8h6.4zM112.6 159.9h6.4zM112.6 159.9h6.4zM112.6 160h6.4zM112.6 160h6.4zM112.6 160.1h6.4zM112.6 160.1h6.4zM112.6 160.2h6.4zM112.6 160.2h6.4zM112.6 160.3h6.4zM112.6 160.4h6.4zM112.6 160.4h6.4zM112.6 160.5h6.4zM112.6 160.5h6.4zM112.6 160.6h6.4zM112.6 160.6h6.4zM112.6 160.7h6.4zM112.6 160.8h6.4zM112.6 160.8h6.4zM112.6 160.9h6.4zM112.6 160.9h6.4zM112.6 161h6.4zM112.6 161h6.4zM112.6 161.1h6.4zM112.6 161.1h6.4zM112.6 161.2h6.4zM112.6 161.3h6.4zM112.6 161.3h6.4zM112.6 161.4h6.4zM112.6 161.4h6.4zM112.6 161.5h6.4zM112.6 161.5h6.4zM112.6 161.6h6.4zM112.6 161.7h6.4zM112.6 161.7h6.4zM112.6 161.8h6.4zM112.6 161.8h6.4zM112.6 161.9h6.4zM112.6 161.9h6.4zM112.6 162h6.4zM112.6 162.1h6.4zM112.6 162.1h6.4zM112.6 162.2h6.4zM112.6 162.2h6.4zM112.6 162.3h6.4zM112.6 162.3h6.4zM112.6 162.4h6.4zM112.6 162.4h6.4zM112.6 162.5h6.4zM112.6 162.6h6.4zM112.6 162.6h6.4zM112.6 162.7h6.4zM112.6 162.7h6.4zM112.6 162.8h6.4zM112.6 162.8h6.4zM112.6 162.9h6.4zM112.6 163h6.4zM112.6 163h6.4zM112.6 163.1h6.4zM112.6 163.1h6.4z"/>
<path d="M138.9 77.6h7zM138.9 77.7h7zM138.9 77.7h7zM138.9 77.8h7zM138.9 77.8h7zM138.9 77.9h7zM138.9 77.9h7zM138.9 78h7zM138.9 78.1h7zM138.9 78.1h7zM138.9 78.2h7zM138.9 78.2h7zM138.9 78.3h7zM138.9 78.3h7zM138.9 78.4h7zM138.9 78.5h7zM138.9 78.5h7zM138.9 78.6h7zM138.9 78.6h7zM138.9 78.7h7zM138.9 78.7h7zM138.9 78.8h7zM138.9 78.9h7zM138.9 78.9h7zM138.9 79h7zM138.9 79h7zM138.9 79.1h7zM138.9 79.1h7zM138.9 79.2h7zM138.9 79.2h7zM138.9 79.3h7zM138.9 79.4h7zM138.9 79.4h7zM138.9 79.5h7zM138.9 79.5h7zM138.9 79.6h7zM138.9 79.6h7zM138.9 79.7h7zM138.9 79.8h7zM138.9 79.8h7zM138.9 79.9h7zM138.9 79.9h7zM138.9 80h7zM138.9 80h7zM138.9 80.1h7zM138.9 80.2h7zM138.9 80.2h7zM138.9 80.3h7zM138.9 80.3h7zM138.9 80.4h7zM138.9 80.4h7zM138.9 80.5h7zM138.9 80.5h7zM138.9 80.6h7zM138.9 80.7h7zM138.9 80.7h7zM138.9 80.8h7zM138.9 80.8h7zM138.9 80.9h7zM138.9 80.9h7zM138.9 81h7zM138.9 81.1h7zM138.9 81.1h7zM138.9 81.2h7zM138.9 81.2h7zM138.9 81.3h7zM138.9 81.3h7zM138.9 81.4h7zM138.9 81.4h7zM138.9 81.5h7zM138.9 81.6h7zM138.9 81.6h7zM138.9 81.7h7zM138.9 81.7h7zM138.9 81.8h7zM138.9 81.8h7zM138.9 81.9h7zM138.9 82h7zM138.9 82h7zM138.9 82.1h7zM138.9 82.1h7zM138.9 82.2h7zM138.9 82.2h7zM138.9 82.3h7zM138.9 82.4h7zM138.9 82.4h7zM138.9 82.5h7zM138.9 82.5h7zM138.9 82.6h7zM138.9 82.6h7zM138.9 82.7h7zM138.9 82.7h7zM138.9 82.8h7zM138.9 82.9h7zM138.9 82.9h7zM138.9 83h7zM138.9 83h7zM138.9 83.1h7zM138.9 83.1h7zM138.9 83.2h7zM138.9 83.3h7zM138.9 83.3h7zM138.9 83.4h7zM138.9 83.4h7zM138.9 83.5h7zM138.9 83.5h7zM138.9 83.6h7zM138.9 83.7h7zM138.9 83.7h7zM138.9 83.8h7zM138.9 83.8h7zM138.9 83.9h7zM138.9 83.9h7zM138.9 84h7zM138.9 84h7zM138.9 84.1h7zM138.9 84.2h7zM138.9 84.2h7zM138.9 84.3h7zM138.9 84.3h7zM138.9 84.4h7zM138.9 84.4h7zM138.9 84.5h7zM138.9 84.6h7zM138.9 84.6h7zM138.9 84.7h7zM138.9 84.7h7zM138.9 84.8h7zM138.9 84.8h7zM138.9 84.9h7zM138.9 84.9h7zM138.9 85h7zM138.9 85.1h7zM138.9 85.1h7zM138.9 85.2h7zM138.9 85.2h7zM138.9 85.3h7zM138.9 85.3h7zM138.9 85.4h7zM138.9 85.5h7zM138.9 85.5h7zM138.9 85.6h7zM138.9 85.6h7zM138.9 85.7h7zM138.9 85.7h7zM138.9 85.8h7zM138.9 85.9h7zM138.9 85.9h7zM138.9 86h7zM138.9 86h7zM138.9 86.1h7zM138.9 86.1h7zM138.9 86.2h7zM138.9 86.2h7zM138.9 86.3h7zM138.9 86.4h7zM138.9 86.4h7zM138.9 86.5h7zM138.9 86.5h7zM138.9 86.6h7zM138.9 86.6h7zM138.9 86.7h7zM138.9 86.8h7zM138.9 86.8h7zM138.9 86.9h7zM138.9 86.9h7zM138.9 87h7zM138.9 87h7zM138.9 87.1h7zM138.9 87.2h7zM138.9 87.2h7zM138.9 87.3h7zM138.9 87.3h7zM138.9 87.4h7zM138.9 87.4h7zM138.9 87.5h7z"/>
</g>
<g fill="#000" stroke="#000" stroke-width=".21">
<path d="M87.5 89h.4zM87.6 89h.7zM87.7 89.1h1.1zM87.7 89.1h1.5zM87.7 89.2h1.9zM87.8 89.2h2.2zM87.8 89.3h2.6zM87.9 89.4h3zM87.9 89.4h3.4zM87.9 89.5h3.8zM88 89.5h4.1zM88.1 89.6h4.4zM88.1 89.6h4.9zM88.1 89.7h5.3zM88.2 89.7h5.6zM88.2 89.8h6zM88.3 89.9h6.3z"/>
<path d="M88.3 89.9h6.7zM88.3 90h6.3zM88.2 90h5.9zM88.2 90.1h5.5zM88.1 90.1h5.1zM88.1 90.2h4.7zM88.1 90.3h4.3zM88 90.3h3.9zM87.9 90.4h3.6zM87.9 90.4h3.1zM87.8 90.5h2.8zM87.8 90.5h2.3zM87.8 90.6h1.9zM87.7 90.6h1.6zM87.7 90.7h1.1zM87.6 90.8h.8zM87.5 90.8h.4z"/>
<path d="M122.2 108.5h.5zM122 108.6h.8zM122 108.7h.9zM121.9 108.7h1.1zM121.9 108.8h1.1zM121.8 108.8h1.3zM121.8 108.9h1.3zM121.7 108.9h1.5zM121.7 109h1.5zM121.7 109.1h1.5zM121.7 109.1h1.5zM121.7 109.2h1.5zM121.7 109.2h1.5zM121.7 109.3h1.5zM121.6 109.3h1.6zM121.7 109.4h1.5zM121.7 109.4h1.5zM121.7 109.5h1.5zM121.8 109.6h1.4zM121.8 109.6h1.4zM121.8 109.7h1.3zM121.8 109.7h1.2zM121.9 109.8h1.1zM121.9 109.8h1zM122 109.9h.9zM122 110h.8zM122.1 110h.6z"/>
<path d="M134.8 104.5h.3zM134.6 104.5h.7zM134.5 104.6h.9zM134.4 104.6h1zM134.3 104.7h1.2zM134.2 104.8h1.3zM134.2 104.8h1.4zM134.2 104.9h1.4zM134.2 104.9h1.4zM134.2 105h1.4zM134.2 105h1.4zM134.2 105.1h1.5zM134.1 105.2h1.6zM134.2 105.2h1.5zM134.2 105.3h1.5zM134.2 105.3h1.5zM134.2 105.4h1.5zM134.2 105.4h1.5zM134.2 105.5h1.4zM134.2 105.6h1.4zM134.2 105.6h1.4zM134.2 105.7h1.4zM134.3 105.7h1.2zM134.3 105.8h1.2zM134.4 105.8h1zM134.5 105.9h.9zM134.6 105.9h.7zM134.7 106h.4z"/>
<path d="M142.2 111.9h.4zM142.1 111.9h.6zM142 112h.8zM141.9 112h1zM141.8 112.1h1.1zM141.8 112.2h1.2zM141.7 112.2h1.3zM141.7 112.3h1.4zM141.7 112.3h1.4zM141.6 112.4h1.5zM141.6 112.4h1.5zM141.6 112.5h1.5zM141.6 112.6h1.5zM141.6 112.6h1.5zM141.6 112.7h1.5zM141.6 112.7h1.5zM141.6 112.8h1.5zM141.6 112.8h1.5zM141.6 112.9h1.5zM141.7 112.9h1.4zM141.7 113h1.4zM141.7 113.1h1.3zM141.7 113.1h1.3zM141.8 113.2h1.2zM141.8 113.2h1.1zM142 113.3h.8zM142.1 113.3h.6z"/>
<path d="M79.9 124.4h.5zM79.8 124.5h.7zM79.7 124.5h.9zM79.7 124.6h1zM79.6 124.6h1.2zM79.6 124.7h1.2zM79.5 124.7h1.3zM79.5 124.8h1.4zM79.4 124.9h1.5zM79.4 124.9h1.5zM79.4 125h1.5zM79.4 125h1.5zM79.4 125.1h1.5zM79.4 125.1h1.5zM79.4 125.2h1.5zM79.4 125.3h1.5zM79.4 125.3h1.5zM79.4 125.4h1.5zM79.5 125.4h1.4zM79.5 125.5h1.4zM79.5 125.5h1.3zM79.5 125.6h1.3zM79.5 125.6h1.3zM79.6 125.7h1.1zM79.7 125.8h1zM79.8 125.8h.7zM79.8 125.9h.6z"/>
<path d="M94.8 136h.4zM94.7 136h.6zM94.5 136.1h.9zM94.5 136.1h1zM94.4 136.2h1.2zM94.4 136.3h1.3zM94.3 136.3h1.4zM94.3 136.4h1.4zM94.3 136.4h1.4zM94.3 136.5h1.4zM94.3 136.5h1.5zM94.3 136.6h1.5zM94.3 136.7h1.5zM94.3 136.7h1.5zM94.3 136.8h1.5zM94.2 136.8h1.6zM94.3 136.9h1.5zM94.3 136.9h1.4zM94.3 137h1.4zM94.3 137h1.4zM94.3 137.1h1.4zM94.3 137.2h1.3zM94.3 137.2h1.3zM94.4 137.3h1.1zM94.5 137.3h.9zM94.6 137.4h.8zM94.7 137.4h.6z"/>
<path d="M114.9 125.1h.4zM114.8 125.1h.6zM114.7 125.2h.8zM114.6 125.3h1.1zM114.6 125.3h1.1zM114.5 125.4h1.3zM114.5 125.4h1.3zM114.5 125.5h1.3zM114.5 125.5h1.3zM114.4 125.6h1.5zM114.4 125.6h1.5zM114.4 125.7h1.5zM114.4 125.8h1.5zM114.4 125.8h1.5zM114.4 125.9h1.5zM114.4 125.9h1.5zM114.4 126h1.5zM114.3 126h1.6zM114.4 126.1h1.5zM114.4 126.2h1.4zM114.4 126.2h1.4zM114.5 126.3h1.3zM114.5 126.3h1.3zM114.5 126.4h1.2zM114.5 126.4h1.2zM114.6 126.5h1zM114.7 126.5h.8zM114.8 126.6h.6z"/>
<path d="M87.5 165.3h.4zM87.6 165.4h.8zM87.7 165.4h1.1zM87.7 165.5h1.6zM87.8 165.6h1.9zM87.8 165.6h2.3zM87.8 165.7h2.8zM87.9 165.7h3.1zM87.9 165.8h3.6zM88 165.8h3.9zM88.1 165.9h4.3zM88.1 165.9h4.7zM88.1 166h5.1zM88.2 166.1h5.5zM88.2 166.1h5.9zM88.3 166.2h6.3z"/>
<path d="M88.3 166.2h6.7zM88.3 166.3h6.3zM88.2 166.3h6zM88.2 166.4h5.6zM88.1 166.5h5.3zM88.1 166.5h4.9zM88.1 166.6h4.4zM88 166.6h4.1zM87.9 166.7h3.8zM87.9 166.7h3.4zM87.9 166.8h3zM87.8 166.8h2.6zM87.8 166.9h2.2zM87.7 167h1.9zM87.7 167h1.5zM87.7 167.1h1.1zM87.6 167.1h.7zM87.5 167.2h.4z"/>
</g>
<g font-size="14.5">
<text x="80.2" y="86.8">А</text>
<text x="80.2" y="177.4">А</text>
</g>
<g font-size="10.8">
<text x="67" y="85.4">4</text>
<text x="99.4" y="85.4">1</text>
<text x="112.9" y="85.4">3</text>
<text x="138.9" y="85.4">6</text>
<text x="152" y="85.4">2</text>
<text x="112.6" y="161.1">5</text>
</g>
<g font-size="7.8">
<text x="30.5" y="21.1">Вариант 3.</text>
<text x="30.5" y="35.4">Сборочная единица &quot;Корпус в сборе&quot; содержит четыре детали.</text>
<text x="30.5" y="42.5">Пластина 1 крепится к фланцам 2 и 4 четырьмя винтами 5</text>
<text x="30.5" y="49.6">(М6х12 ГОСТ 17473-80). Затем эти три детали в сборе</text>
<text x="30.5" y="56.8">вкладываются в корпус 3 и соединяются внтом 6 (M8x10</text>
<text x="30.5" y="63.9">ГОСТ 17475-80)</text>
<text x="30.5" y="190.3">Требуется выполнить сборочный чертеж узла (формат А3, М1:1).</text>
<text x="30.5" y="197.5">Чертеж должен содержать главный вид с полным фронтальным</text>
<text x="30.5" y="204.6">разрезом, вид сверху с местым разрезом для отображения</text>
<text x="30.5" y="211.7">формы пластины 1 и полный профильный разрез А-А (вместо</text>
<text x="30.5" y="218.9">вида слева). Составить спецификацию сборочной единицы.</text>
</g>
<g font-size="5.5">
<text x="12.8" y="46.9" transform="rotate(-90 12.8 46.9)">Перв. примен.</text>
<text x="12.8" y="103.8" transform="rotate(-90 12.8 103.8)">Справ. №</text>
<text x="12.8" y="176.7" transform="rotate(-90 12.8 176.7)">Подп. и дата</text>
<text x="12.8" y="205.8" transform="rotate(-90 12.8 205.8)">Инв. № дубл.</text>
<text x="12.8" y="231.6" transform="rotate(-90 12.8 231.6)">Взам. инв. №</text>
<text x="12.8" y="261.7" transform="rotate(-90 12.8 261.7)">Подп. и дата</text>
<text x="41.2" y="266.8">№ докум.</text>
<text x="63.6" y="266.8">Подп.</text>
<text x="21" y="271.8">Разраб.</text>
<text x="159.1" y="271.8">Лит.</text>
<text x="172.8" y="271.8">Лист</text>
<text x="188.3" y="271.8">Листов</text>
<text x="21" y="276.8">Пров.</text>
<text x="194.1" y="276.8">1</text>
<text x="21" y="286.8">Н.контр.</text>
<text x="12.8" y="290.8" transform="rotate(-90 12.8 290.8)">Инв. № подл.</text>
<text x="21" y="291.8">Утв.</text>
<text x="96" y="296.8">Копировал</text>
<text x="166" y="296.8">Формат</text>
<text x="186" y="296.8">A4</text>
</g>
<g font-size="5.4">
<text x="21.1" y="266.8">Изм.</text>
<text x="28.1" y="266.8">Лист</text>
<text x="76.1" y="266.8">Дата</text>
<text x="7.5" y="292.5" transform="rotate(-90 7.5 292.5)">КОМПАС-3Dv23Учебнаяверсия©2024ООО&quot;АСКОН-Системыпроектирования&quot;,Россия.Всеправазащищены.</text>
<text x="8.5" y="296.7">Недлякоммерческогоиспользования</text>
</g>
</svg>
